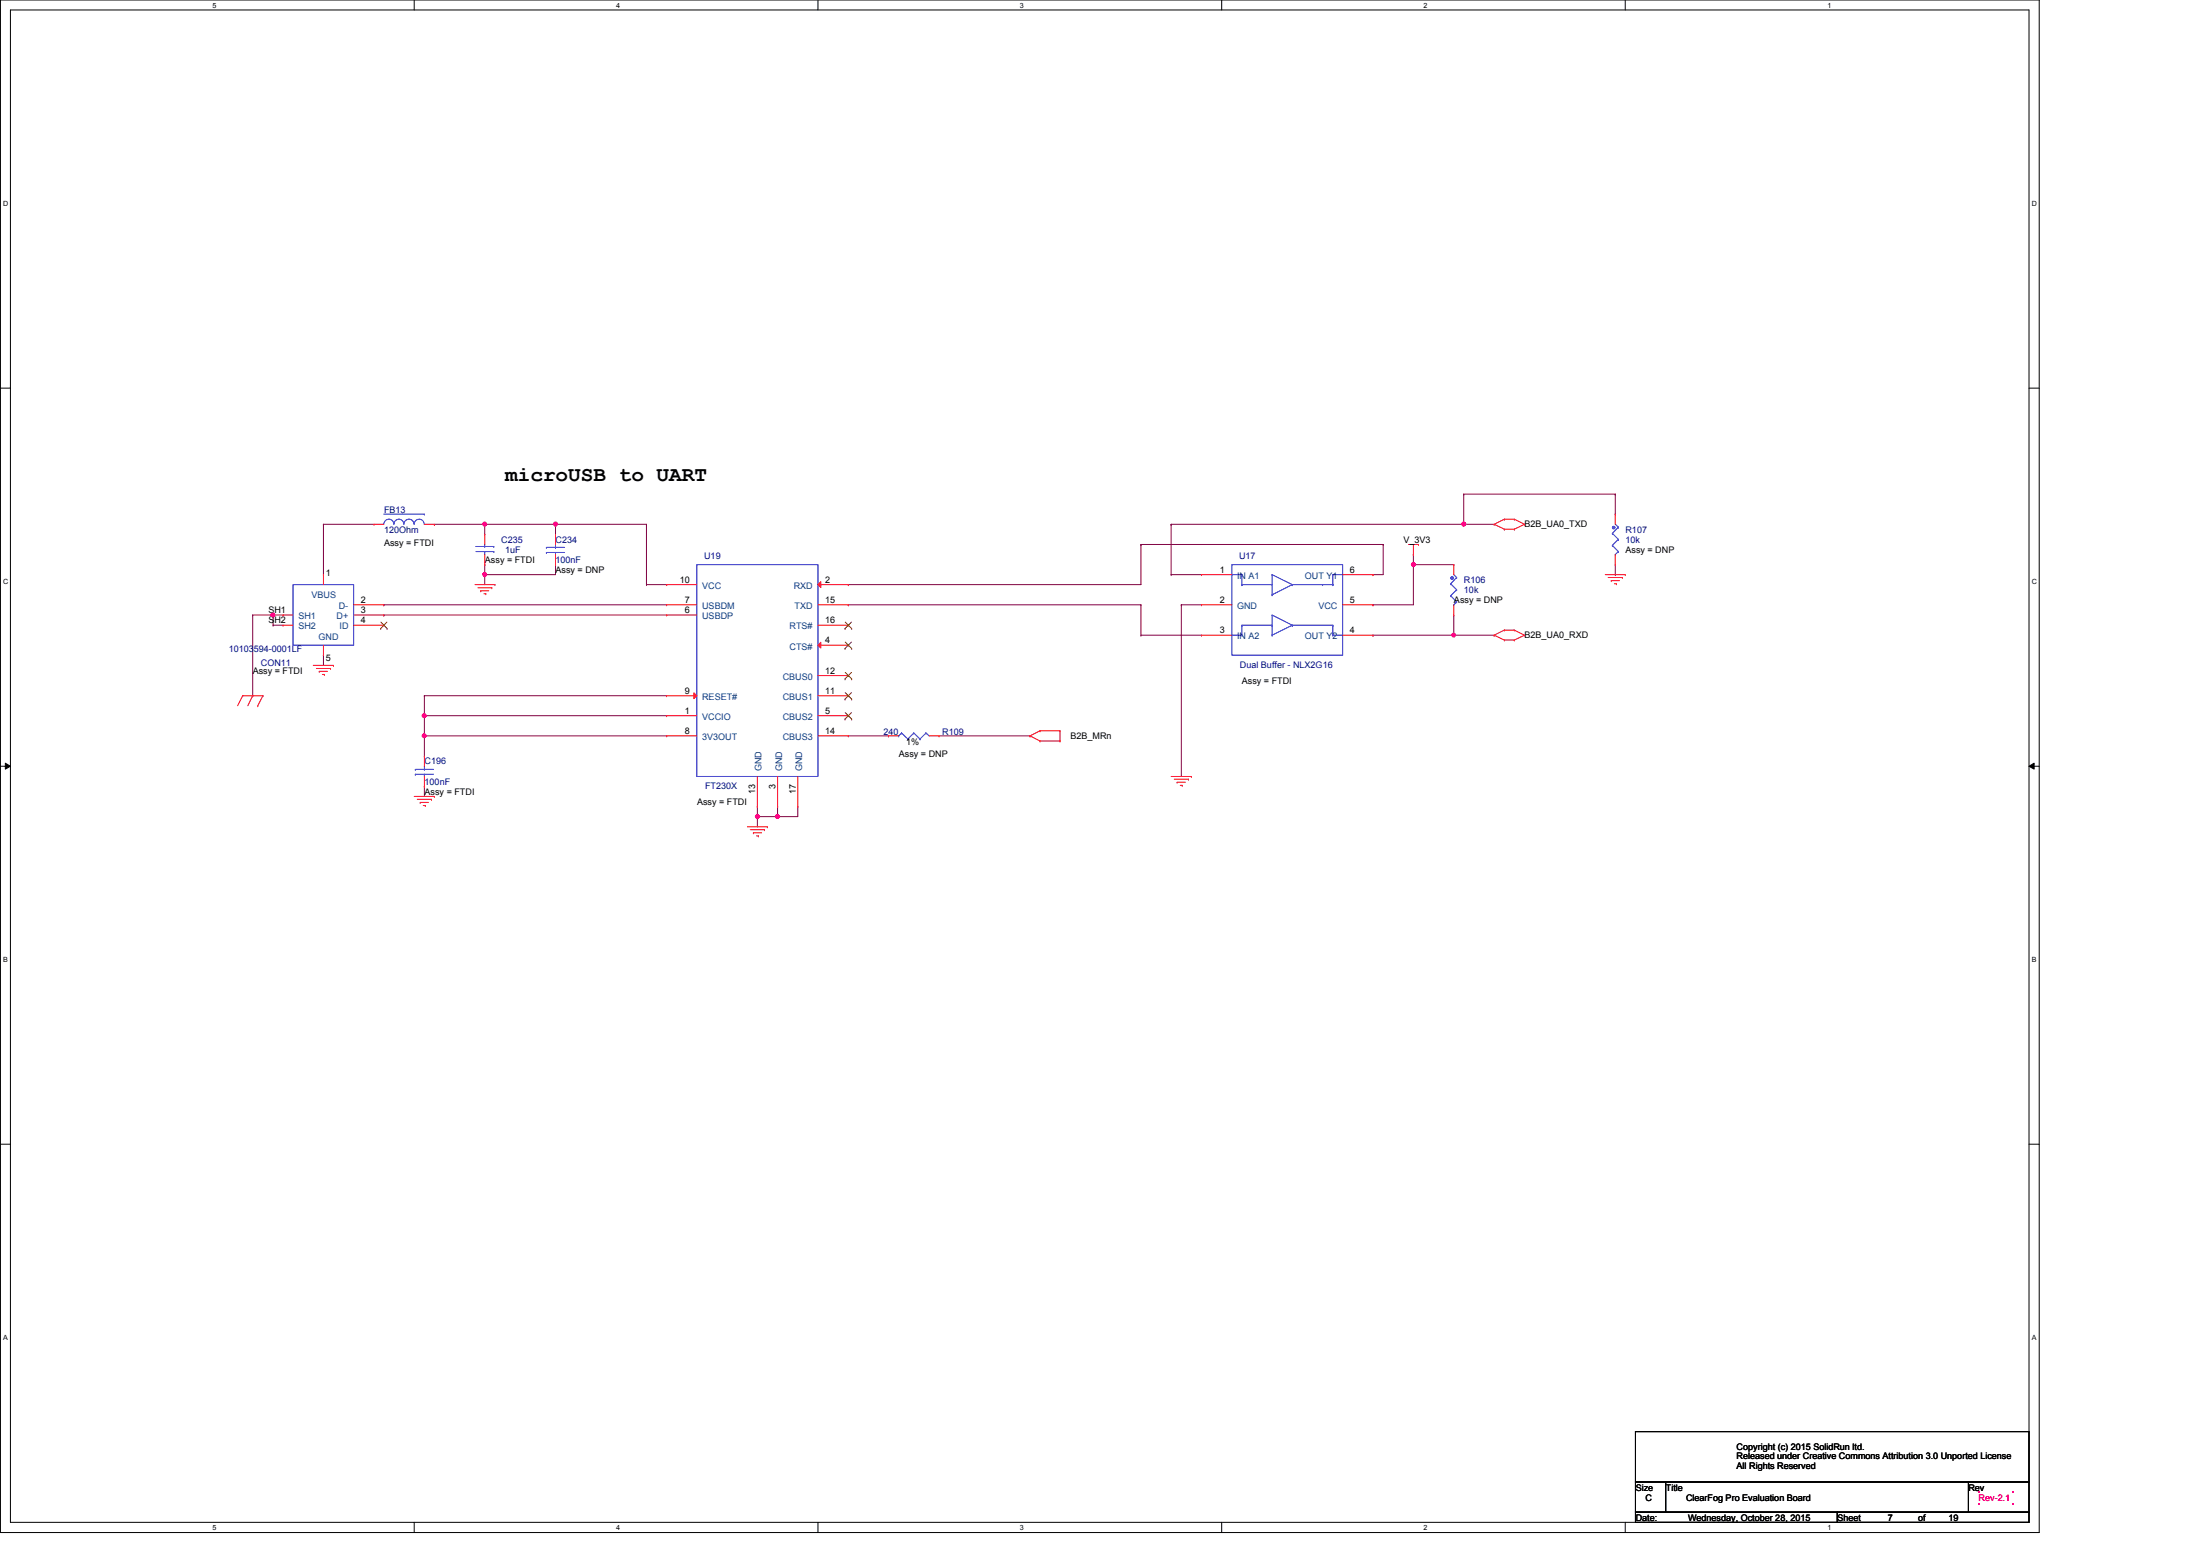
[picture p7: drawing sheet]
<svg xmlns="http://www.w3.org/2000/svg" width="420mm" height="297mm" viewBox="0 0 420 297" stroke-linecap="round" stroke-linejoin="round" font-family="sans-serif">
<path d="M.1 0h389v292.5h-389zM2 1.9h385.2v288.7h-385.2z" fill="none" stroke="#000" stroke-width=".19"/>
<g fill="#fff">
<path d="M40.6 .2h.7v1.5h-.7z"/>
<path d="M40.6 290.8h.7v1.5h-.7z"/>
</g>
<path d="M79 0v1.9M79 290.6v1.9" fill="none" stroke="#000" stroke-width=".19"/>
<g fill="#fff">
<path d="M117.6 .2h.8v1.5h-.8z"/>
<path d="M117.6 290.8h.8v1.5h-.8z"/>
</g>
<path d="M156.1 0v1.9M156.1 290.6v1.9" fill="none" stroke="#000" stroke-width=".19"/>
<g fill="#fff">
<path d="M194.6 .2h.8v1.5h-.8z"/>
<path d="M194.6 290.8h.8v1.5h-.8z"/>
</g>
<path d="M233.1 0v1.9M233.1 290.6v1.9" fill="none" stroke="#000" stroke-width=".19"/>
<g fill="#fff">
<path d="M271.7 .2h.7v1.5h-.7z"/>
<path d="M271.7 290.8h.7v1.5h-.7z"/>
</g>
<path d="M310.1 0v1.9M310.1 290.6v1.9" fill="none" stroke="#000" stroke-width=".19"/>
<g fill="#fff">
<path d="M348.7 .2h.8v1.5h-.8z"/>
<path d="M348.7 290.8h.8v1.5h-.8z"/>
<path d="M.6 38h1v1.5h-1z"/>
<path d="M387.7 38h1v1.5h-1z"/>
<path d="M.6 110.2h1v1.5h-1z"/>
<path d="M387.7 110.2h1v1.5h-1z"/>
</g>
<path d="M.1 74.1h1.9M387.2 74.1h1.9" fill="none" stroke="#000" stroke-width=".19"/>
<g fill="#fff">
<path d="M.6 182.3h.9v1.6h-.9z"/>
<path d="M387.7 182.3h.9v1.6h-.9z"/>
</g>
<path d="M.1 146.3h1.9M1 145.7l1 .6-1 .5zM387.2 146.3l1-.6v1.1zM387.2 146.3h1.9" fill="none" stroke="#000" stroke-width=".19"/>
<path d="M1 145.7l1 .6-1 .5zM387.2 146.3l1-.6v1.1z" fill="#000"/>
<g fill="#fff">
<path d="M.6 254.5h.9v1.5h-.9z"/>
<path d="M387.7 254.5h.9v1.5h-.9z"/>
</g>
<path d="M.1 218.4h1.9M387.2 218.4h1.9" fill="none" stroke="#000" stroke-width=".19"/>
<path d="M123.4 111.6h.1M123.4 111.6h3.8M81 132.8h.1M81 136.6h.1M81 132.8h46.2M81 136.6v3.9M144.5 155.9h.1M144.5 155.9h7.7M148.4 153.9h.1M148.4 155.9h.1M148.4 153.9v2" fill="none" stroke="#800040" stroke-width=".19"/>
<circle cx="148.3" cy="155.8" r=".37" fill="#f0f"/>
<circle cx="148.3" cy="155.8" r=".37" fill="none" stroke="#f0f" stroke-width=".19"/>
<circle cx="144.5" cy="155.8" r=".37" fill="#f0f"/>
<circle cx="144.5" cy="155.8" r=".37" fill="none" stroke="#f0f" stroke-width=".19"/>
<g fill="none" stroke="#800040" stroke-width=".19">
<path d="M52.1 117.4h.1M52.1 117.4h1.9M61.7 100.1h.1M61.7 100.1h9.7M106 100.1h.1M106 100.1h17.4M61.7 125.1h.1M61.7 125.1v1.9M81 150.1h.1M81 140.5h.1M81 150.1v1.9M81 140.5h46.2"/>
<path d="M144.5 155.9h.1M144.5 155.9v1.9"/>
</g>
<circle cx="81" cy="140.4" r=".37" fill="#f0f"/>
<circle cx="81" cy="140.4" r=".37" fill="none" stroke="#f0f" stroke-width=".19"/>
<path d="M52.1 119.3h.1M52.1 119.3h1.9M73.2 117.4h.1M73.2 117.4h54M81 136.6h.1M81 136.6h46.2M81 140.5h.1M81 140.5v3.8" fill="none" stroke="#800040" stroke-width=".19"/>
<circle cx="80.9" cy="136.6" r=".37" fill="#f0f"/>
<circle cx="80.9" cy="136.6" r=".37" fill="none" stroke="#f0f" stroke-width=".19"/>
<path d="M48.2 117.4h.1M48.2 117.4h3.9M52.1 117.4h.1M52.1 117.4v1.9M73.2 115.4h.1M73.2 115.4h54M123.4 100.1h.1M123.4 100.1v11.5M81 132.8h.1M81 132.8v3.8" fill="none" stroke="#800040" stroke-width=".19"/>
<circle cx="52.1" cy="117.4" r=".37" fill="#f0f"/>
<circle cx="52.1" cy="117.4" r=".37" fill="none" stroke="#f0f" stroke-width=".19"/>
<path d="M48.2 117.4v15.4M92.5 100.1h.1M92.5 100.1v1.9M92.5 100.1h13.5M48.2 132.8h.1" fill="none" stroke="#800040" stroke-width=".19"/>
<circle cx="106" cy="100" r=".38" fill="#f0f"/>
<circle cx="106" cy="100" r=".38" fill="none" stroke="#f0f" stroke-width=".19"/>
<circle cx="92.5" cy="100" r=".37" fill="#f0f"/>
<circle cx="92.5" cy="100" r=".37" fill="none" stroke="#f0f" stroke-width=".19"/>
<g fill="none" stroke="#800040" stroke-width=".19">
<path d="M61.7 100.1h.1M61.7 100.1v9.6M82.9 100.1h.1M82.9 100.1h9.6M92.5 107.8h.1M92.5 109.7h.1M92.5 107.8v3.8M106 100.1h.1M106 107.8h.1M106 100.1v1.9M106 107.8v1.9h-13.5M144.5 153.9h.1"/>
<path d="M144.5 153.9v2M179.2 140.5h17.4M196.6 140.5h.1"/>
</g>
<circle cx="92.5" cy="109.6" r=".37" fill="#f0f"/>
<circle cx="92.5" cy="109.6" r=".37" fill="none" stroke="#f0f" stroke-width=".19"/>
<g fill="none" stroke="#800040" stroke-width=".19">
<path d="M279.3 94.3h.1M279.3 94.3h28.9M279.3 94.3v5.8M308.2 94.3h.1M217.7 115.4h.1M217.7 115.4v5.8M225.4 115.4h.1M225.4 115.4h3.9M225.4 115.4v32.8M269.7 107.8h7.7M277.4 107.8h.1M279.3 100.1h.1"/>
<path d="M279.3 100.1h5.8M217.7 121.2h.1M217.7 121.2h11.6M262 121.2h.1M262 121.2h23.1M285.1 121.2h.1M152.2 153.9h.1M152.2 153.9v2"/>
</g>
<circle cx="277.4" cy="121.2" r=".36" fill="#f0f"/>
<circle cx="277.4" cy="121.2" r=".36" fill="none" stroke="#f0f" stroke-width=".19"/>
<path d="M269.7 107.8h.1M269.7 107.8v7.6" fill="none" stroke="#800040" stroke-width=".19"/>
<circle cx="269.7" cy="107.8" r=".37" fill="#f0f"/>
<circle cx="269.7" cy="107.8" r=".37" fill="none" stroke="#f0f" stroke-width=".19"/>
<path d="M161.9 115.4h.1M161.9 115.4h55.8M223.5 100.1h.1M223.5 109.7h.1M223.5 109.7h5.8M223.5 100.1v9.6M223.5 100.1h55.8M262 115.4h.1M262 109.7h.1M262 115.4h7.7M263.9 103.9h.1M263.9 103.9v5.8h-1.9" fill="none" stroke="#800040" stroke-width=".19"/>
<circle cx="279.3" cy="100" r=".38" fill="#f0f"/>
<circle cx="279.3" cy="100" r=".38" fill="none" stroke="#f0f" stroke-width=".19"/>
<g fill="none" stroke="#800040" stroke-width=".19">
<path d="M308.2 94.3h.1M308.2 94.3v3.8M161.9 111.6h.1M217.7 103.9h.1M217.7 103.9h46.2M217.7 103.9v7.7h-55.8M269.7 105.8h.1M269.7 105.8v2M277.4 117.4h.1M277.4 117.4v3.8M308.2 109.7h.1M308.2 107.8v1.9"/>
<path d="M161.9 140.5h7.6M169.5 140.5h.1"/>
</g>
<g fill="none" stroke="#f00" stroke-width=".19">
<path d="M287.1 99.1h.1M287.1 99.1h1.9M287.1 99.1l-2 1M289 99.1h.1M289 99.1l1.9 1M90.6 111.6h3.8M91.2 112.2h2.7M91.7 112.8h.1M91.7 112.8h1.6M92.3 113.3h.4M92.7 113.3h.1M93.9 112.2h.1"/>
<path d="M94.4 111.6h.1M268.8 103.9h1.9M269.7 105.8h.1M269.7 103.9v1.9M270.7 103.9h.1M285.1 100.1h.1M285.1 100.1l2 .9M287.1 101h.1M287.1 101h1.9M289 101h.1M290.9 100.1h.1M290.9 100.1l-1.9 .9"/>
<path d="M306.3 109.7h3.8M306.9 110.2h2.7M307.5 110.8h.1M307.5 110.8h1.5M308.1 111.4h.3M308.4 111.4h.1M309.6 110.2h.1M310.1 109.7h.1M46.3 132.8h.1M46.3 132.8l-1 1.9M46.3 132.8h3.9M48.2 132.8h.1"/>
<path d="M48.2 132.8l-.9 1.9M49.2 134.7h.1M50.2 132.8h.1M50.2 132.8l-1 1.9M59.8 127h3.8M60.4 127.6h2.7M60.9 128.1h.1M60.9 128.1h1.6M61.5 128.7h.4M61.9 128.7h.1M63.1 127.6h.1M63.6 127h.1"/>
<path d="M198.5 139.5h.1M198.5 139.5h3.8M198.5 139.5l-1.9 1M202.3 139.5h.1M202.3 139.5v1.9M285.1 121.2h.1M285.1 121.2l2 1M287.1 120.3h.1M287.1 122.2h.1M287.1 120.3h1.9M287.1 120.3l-2 .9M287.1 122.2h1.9"/>
<path d="M289 120.3h.1M289 122.2h.1M289 120.3l1.9 .9M290.9 121.2h.1M290.9 121.2l-1.9 1M79 152h3.9M79.6 152.6h2.7M80.2 153.2h.1M80.2 153.2h1.5M80.8 153.8h.4M81.2 153.8h.1M82.3 152.6h.1"/>
<path d="M82.9 152h.1M142.6 157.8h3.8M143.2 158.4h2.7M143.8 159h.1M143.8 159h1.5M144.4 159.6h.3M144.7 159.6h.1M145.9 158.4h.1M146.4 157.8h.1M196.6 140.5h.1M196.6 140.5l1.9 .9M198.5 141.4h.1"/>
<path d="M198.5 141.4h3.8M202.3 141.4h.1M223.5 148.2h3.8M224.1 148.7h2.7M224.6 149.3h.1M224.6 149.3h1.6M225.2 149.9h.4M225.6 149.9h.1M226.8 148.7h.1M227.3 148.2h.1"/>
</g>
<path d="M312.1 273.3h75.1v9.6h-75.1zM312.1 282.9h5.7v5.7h-5.7zM312.1 288.6h38.5v2h-38.5zM317.8 282.9h57.8v5.7h-57.8zM350.6 288.6h36.6v2h-36.6zM375.6 282.9h11.6v5.7h-11.6z" fill="none" stroke="#000" stroke-width=".19"/>
<g fill="#f0f">
<path d="M377.4 284.6h.3v.4h-.3z"/>
<path d="M384 284.6h.3v.4h-.3z"/>
<path d="M384 287h.3v.3h-.3z"/>
<path d="M377.4 287h.3v.3h-.3z"/>
</g>
<path d="M312.1 273.3h75.1v9.6h-75.1zM312.1 282.9h5.7v5.7h-5.7zM312.1 288.6h38.5v2h-38.5zM317.8 282.9h57.8v5.7h-57.8zM350.6 288.6h36.6v2h-36.6zM375.6 282.9h11.6v5.7h-11.6z" fill="none" stroke="#000" stroke-width=".19"/>
<g fill="#f0f">
<path d="M377.4 284.6h.3v.4h-.3z"/>
<path d="M384 284.6h.3v.4h-.3z"/>
<path d="M384 287h.3v.3h-.3z"/>
<path d="M377.4 287h.3v.3h-.3z"/>
</g>
<path d="M312.1 273.3h75.1v9.6h-75.1zM312.1 282.9h5.7v5.7h-5.7zM312.1 288.6h38.5v2h-38.5zM317.8 282.9h57.8v5.7h-57.8zM350.6 288.6h36.6v2h-36.6zM375.6 282.9h11.6v5.7h-11.6z" fill="none" stroke="#000" stroke-width=".19"/>
<g fill="#f0f">
<path d="M377.4 284.6h.3v.4h-.3z"/>
<path d="M384 284.6h.3v.4h-.3z"/>
<path d="M384 287h.3v.3h-.3z"/>
<path d="M377.4 287h.3v.3h-.3z"/>
</g>
<g fill="none" stroke="#00f" stroke-width=".19">
<path d="M55.9 111.6h11.6v11.5h-11.6zM90.8 105.3h3.4M90.8 104.3h3.4M92.5 104.3h.1M92.5 105.3h.1M92.5 103.9v.4M92.5 105.3v.5M94.2 105.3h.1M94.2 104.3h.1M104.3 104.5h.1M104.3 105.5h.1M104.3 104.5h3.4"/>
<path d="M104.3 105.5h3.4M106 105.5h.1M106 104.5h.1M106 103.9v.6M106 105.5v.3M235.1 107.8h21.1v17.3h-21.1zM235.1 109.7h1.9M237 111.6h.1M237 109.7h.1M237 119.3h.1M237 109.7v1.9M237 119.3v1.9"/>
<path d="M237 111.6h5.7M237 119.3h5.7M242.7 113.5h.1M242.7 119.3h.1M246.6 111.6h.1M246.6 119.3h.1M246.6 111.6h7.7M246.6 111.6l-3.9-1.9v3.8M246.6 119.3l-3.9-1.9v3.8M246.6 111.6l-3.9 1.9M246.6 119.3l-3.9 1.9M246.6 119.3h7.7"/>
<path d="M252.4 111.6h.1M254.3 111.6h.1M254.3 119.3h.1M254.3 119.3v1.9M256.2 109.7h.1M256.2 109.7h-1.9v1.9M276.8 111.4h.1M276.8 113.7h.1M276.8 111.4l1.2 1.2M276.8 113.7l1.2 1.2M277.4 115.4h.1M277.4 109.7l.6 .5"/>
<path d="M278 110.2h.1M278 112.6h.1M278 114.9h.1M278 110.2l-1.2 1.2M278 112.6l-1.2 1.1M278 114.9l-.6 .5M172 139.9h.1M172 139.9l1.2 1.2M172 139.9l-.5 .6M174.4 139.9h.1M174.4 139.9l1.2 1.2M174.4 139.9l-1.2 1.2"/>
<path d="M176.7 139.9h.1M176.7 139.9l.6 .6M176.7 139.9l-1.1 1.2M235.1 121.2h1.9M237 121.2h.1M242.7 121.2h.1M254.3 121.2h.1M254.3 121.2h1.9M256.2 121.2h.1M171.5 140.5h.1M173.2 141.1h.1M175.6 141.1h.1"/>
</g>
<g fill="none" stroke="#f00" stroke-width=".19">
<path d="M54 119.3h.1M54 117.4h.1M54 117.4h1.9M54 119.3h1.9M61.7 109.7h.1M61.7 109.7v1.9M67.5 115.4h5.7M67.5 117.4h5.7M67.5 119.3h5.7M73.2 115.4h.1M73.2 117.4h.1M73.2 119.3h.1"/>
<path d="M92.5 102h.1M92.5 107.8h.1M92.5 102v1.9M92.5 105.8v2M106 107.8h.1M106 102h.1M106 102v1.9M106 105.8v2M229.3 109.7h.1M229.3 115.4h.1M229.3 115.4h5.8M229.3 109.7h5.8"/>
<path d="M256.2 115.4h5.8M256.2 109.7h5.8M262 115.4h.1M262 109.7h.1M61.7 125.1h.1M61.7 123.1v2M229.3 121.2h.1M229.3 121.2h5.8M256.2 121.2h5.8M262 121.2h.1M169.5 140.5h.1M169.5 140.5h2"/>
<path d="M177.3 140.5h1.9M179.2 140.5h.1"/>
</g>
<path d="M72.6 120h.1M72.7 118.7l1.2 1.3M73.8 118.7l-1.2 1.3M73.9 120h.1" fill="none" stroke="#804000" stroke-width=".19"/>
<circle cx="277.1" cy="110.3" r=".26" fill="#00f"/>
<g fill="none" stroke="#00f" stroke-width=".19">
<path d="M73.2 98.1h7.8M81 98.1h.1M73.2 100.1a.98 .98 0 0 1 1-1 .92 .92 0 0 1 .9 1M75.2 100.1a.93 .93 0 0 1 .9-1 .93 .93 0 0 1 .9 1M77.1 100.1a.95 .95 0 0 1 .9-1 .95 .95 0 0 1 1 1M79 100.1a.95 .95 0 0 1 1-1 .95 .95 0 0 1 .9 1M307.7 101.8h.1M307.7 104.1h.1M307.7 101.8l1.1 1.2M307.7 104.1l1.1 1.2M308.2 105.8h.1M308.2 100.1l.6 .5"/>
<path d="M308.8 100.6h.1M308.8 103h.1M308.8 105.3h.1M308.8 100.6l-1.1 1.2M308.8 103l-1.1 1.1M308.8 105.3l-.6 .5M79.2 146.9h.1M79.2 147.8h.1M79.2 146.9h3.5M79.2 147.8h3.5M81 147.8h.1M81 146.9h.1"/>
<path d="M81 146.3v.6M81 147.8v.4"/>
<circle cx="277.1" cy="110.3" r=".26"/>
</g>
<path d="M71.4 100.1h.1M71.4 100.1h1.8M81 100.1h1.9M82.9 100.1h.1M277.4 107.8h.1M277.4 117.4h.1M277.4 107.8v1.9M277.4 115.4v2M81 150.1h.1M81 144.3h.1M81 144.3v2M81 148.2v1.9" fill="none" stroke="#f00" stroke-width=".19"/>
<circle cx="307.9" cy="100.7" r=".26" fill="#00f"/>
<g fill="none" stroke="#00f" stroke-width=".19">
<path d="M133 107.8h23.1v40.4h-23.1z"/>
<circle cx="307.9" cy="100.7" r=".26"/>
</g>
<path d="M308.2 98.1h.1M308.2 98.1v2M308.2 107.8h.1M308.2 105.8v2M127.2 136.6h.1M127.2 136.6h5.8" fill="none" stroke="#f00" stroke-width=".19"/>
<path d="M156.1 111.6l.5-.6v1.1z" fill="#f00"/>
<path d="M156.1 111.6l.5-.6v1.1zM156.1 111.6h5.8M161.9 111.6h.1M148.4 153.9h.1M148.4 148.2v5.7" fill="none" stroke="#f00" stroke-width=".19"/>
<path d="M156.1 123.1l.5-.5v1.1z" fill="#f00"/>
<path d="M127.2 117.4h.1M127.2 115.4h.1M127.2 117.4h5.8M127.2 115.4h5.8M156.1 123.1l.5-.5v1.1zM156.1 123.1h5.8M156.1 136.6h5.8M161.9 123.1h.1M161.9 136.6h.1M127.2 140.5h.1M127.2 140.5h5.8" fill="none" stroke="#f00" stroke-width=".19"/>
<path d="M161.2 123.8h.1M161.2 137.2h.1M161.3 122.6l1.2 1.2M161.3 136l1.2 1.2M162.5 122.6l-1.3 1.2M162.5 136l-1.3 1.2M162.5 123.8h.1M162.5 137.2h.1" fill="none" stroke="#804000" stroke-width=".19"/>
<path d="M132.4 132.2l.6 .6-.6 .5z" fill="#f00"/>
<g fill="none" stroke="#f00" stroke-width=".19">
<path d="M127.2 111.6h.1M127.2 111.6h5.8M156.1 115.4h5.8M156.1 119.3h5.8M161.9 115.4h.1M161.9 119.3h.1M127.2 132.8h.1M127.2 132.8h5.8M132.4 132.2l.6 .6-.6 .5zM156.1 132.8h5.8M156.1 128.9h5.8M161.9 132.8h.1"/>
<path d="M161.9 128.9h.1M144.5 153.9h.1M144.5 148.2v5.7M152.2 153.9h.1M152.2 148.2v5.7M156.1 140.5h5.8M161.9 140.5h.1"/>
</g>
<path d="M161.2 120h.1M161.3 118.7l1.2 1.3M162.5 118.7l-1.3 1.3M162.5 120h.1M161.2 133.4h.1M161.2 129.6h.1M161.3 132.2l1.2 1.2M161.3 128.4l1.2 1.2M162.5 132.2l-1.3 1.2M162.5 128.4l-1.3 1.2M162.5 133.4h.1M162.5 129.6h.1" fill="none" stroke="#804000" stroke-width=".19"/>
<circle cx="148.3" cy="155.8" r=".37" fill="#f0f"/>
<circle cx="148.3" cy="155.8" r=".37" fill="none" stroke="#f0f" stroke-width=".19"/>
<circle cx="144.5" cy="155.8" r=".37" fill="#f0f"/>
<circle cx="144.5" cy="155.8" r=".37" fill="none" stroke="#f0f" stroke-width=".19"/>
<circle cx="81" cy="140.4" r=".37" fill="#f0f"/>
<circle cx="81" cy="140.4" r=".37" fill="none" stroke="#f0f" stroke-width=".19"/>
<circle cx="80.9" cy="136.6" r=".37" fill="#f0f"/>
<circle cx="80.9" cy="136.6" r=".37" fill="none" stroke="#f0f" stroke-width=".19"/>
<circle cx="52.1" cy="117.4" r=".37" fill="#f0f"/>
<circle cx="52.1" cy="117.4" r=".37" fill="none" stroke="#f0f" stroke-width=".19"/>
<circle cx="106" cy="100" r=".38" fill="#f0f"/>
<circle cx="106" cy="100" r=".38" fill="none" stroke="#f0f" stroke-width=".19"/>
<circle cx="92.5" cy="100" r=".37" fill="#f0f"/>
<circle cx="92.5" cy="100" r=".37" fill="none" stroke="#f0f" stroke-width=".19"/>
<circle cx="92.5" cy="109.6" r=".37" fill="#f0f"/>
<circle cx="92.5" cy="109.6" r=".37" fill="none" stroke="#f0f" stroke-width=".19"/>
<circle cx="277.4" cy="121.2" r=".36" fill="#f0f"/>
<circle cx="277.4" cy="121.2" r=".36" fill="none" stroke="#f0f" stroke-width=".19"/>
<circle cx="269.7" cy="107.8" r=".37" fill="#f0f"/>
<circle cx="269.7" cy="107.8" r=".37" fill="none" stroke="#f0f" stroke-width=".19"/>
<circle cx="279.3" cy="100" r=".38" fill="#f0f"/>
<circle cx="279.3" cy="100" r=".38" fill="none" stroke="#f0f" stroke-width=".19"/>
<text font-size="4" x="96.4" y="91.9">microUSB to UART</text>
<g font-size="1.7" fill="#000080">
<text x="73.3" y="97.8">FB13</text>
<text x="73.3" y="101.7">120Ohm</text>
<text x="310.2" y="101.7">R107</text>
<text x="95.6" y="103.6">C235</text>
<text x="96.4" y="105.5">1uF</text>
<text x="106" y="103.6">C234</text>
<text x="106" y="107.4">100nF</text>
<text x="134.4" y="106.7">U19</text>
<text x="236.4" y="106.7">U17</text>
<text x="310.2" y="103.6">10k</text>
<text x="279.4" y="111.3">R106</text>
<text x="279.4" y="113.2">10k</text>
<text x="43.6" y="124.4">10103594-0001LF</text>
<text x="49.8" y="127.1">CON11</text>
<text x="236.6" y="127.5">Dual Buffer - NLX2G16</text>
<text x="168.6" y="140.2">240</text>
<text x="179.8" y="140.2">R109</text>
<text x="81" y="145.9">C196</text>
<text x="81" y="149.8">100nF</text>
<text x="134.5" y="150.6">FT230X</text>
</g>
<g font-size="1.7">
<text x="290.9" y="100.5">B2B_UA0_TXD</text>
<text x="73.3" y="104.2">Assy = FTDI</text>
<text x="92.5" y="107.4">Assy = FTDI</text>
<text x="267.8" y="103.6">V_3V3</text>
<text x="310.2" y="105.5">Assy = DNP</text>
<text x="62.2" y="109.9">1</text>
<text x="106" y="109.4">Assy = DNP</text>
<text x="129.7" y="111.2">10</text>
<text x="157.4" y="111.2">2</text>
<text x="232.7" y="109.3">1</text>
<text x="257.6" y="109.3">6</text>
<text x="51.2" y="118.9">SH2</text>
<text x="51.2" y="117">SH1</text>
<text x="68.8" y="115.1">2</text>
<text x="68.8" y="117">3</text>
<text x="68.8" y="118.9">4</text>
<text x="130.7" y="117">6</text>
<text x="130.7" y="115.1">7</text>
<text x="157.4" y="115.1">15</text>
<text x="157.4" y="118.9">16</text>
<text x="232.7" y="115.1">2</text>
<text x="257.6" y="115.1">5</text>
<text x="277.5" y="115.2">Assy = DNP</text>
<text x="157.4" y="122.8">4</text>
<text x="232.7" y="120.8">3</text>
<text x="257.6" y="120.8">4</text>
<text x="290.9" y="121.7">B2B_UA0_RXD</text>
<text x="48.2" y="128.7">Assy = FTDI</text>
<text x="62.2" y="126.2">5</text>
<text x="157.4" y="128.6">12</text>
<text x="237" y="130.6">Assy = FTDI</text>
<text x="130.7" y="136.2">1</text>
<text x="130.7" y="132.4">9</text>
<text x="157.4" y="136.2">5</text>
<text x="157.4" y="132.4">11</text>
<text x="130.7" y="140.1">8</text>
<text x="157.4" y="140.1">14</text>
<text x="172.9" y="142.1">1%</text>
<text x="204.3" y="141">B2B_MRn</text>
<text x="171.5" y="144.6">Assy = DNP</text>
<text x="81" y="151.7">Assy = FTDI</text>
<text x="133" y="153.7">Assy = FTDI</text>
<text x="144.1" y="151.5" transform="rotate(-90 144.1 151.5)">13</text>
<text x="148" y="150.5" transform="rotate(-90 148 150.5)">3</text>
<text x="151.8" y="151.5" transform="rotate(-90 151.8 151.5)">17</text>
<text x="331.4" y="276.8">Copyright (c) 2015 SolidRun ltd.</text>
<text x="331.4" y="278.6">Released under Creative Commons Attribution 3.0 Unported License</text>
<text x="331.4" y="280.3">All Rights Reserved</text>
<text x="312.1" y="284.5">Size</text>
<text x="314" y="286.4">C</text>
<text x="317.9" y="284.5">Title</text>
<text x="321.7" y="286.4">ClearFog Pro Evaluation Board</text>
<text x="375.6" y="284.5">Rev</text>
<text x="312.1" y="290.3">Date:</text>
<text x="322.1" y="290.3">Wednesday, October 28, 2015</text>
<text x="350.6" y="290.3">Sheet</text>
<text x="360.3" y="290.3">7</text>
<text x="366" y="290.3">of</text>
<text x="371.8" y="290.3">19</text>
</g>
<g font-size="1.7" fill="#004080">
<text x="134" y="112.4">VCC</text>
<text x="151.5" y="112.4">RXD</text>
<text x="236.1" y="110.5">IN A1</text>
<text x="249" y="110.5">OUT Y1</text>
<text x="56.9" y="118.2">SH1</text>
<text x="59.4" y="114.2">VBUS</text>
<text x="64.2" y="118.2">D+</text>
<text x="64.6" y="116.3">D-</text>
<text x="134" y="118.2">USBDP</text>
<text x="134" y="116.3">USBDM</text>
<text x="151.6" y="116.3">TXD</text>
<text x="236.1" y="116.3">GND</text>
<text x="251.6" y="116.3">VCC</text>
<text x="56.9" y="120.1">SH2</text>
<text x="60.8" y="122.2">GND</text>
<text x="64.8" y="120.1">ID</text>
<text x="150.7" y="124">CTS#</text>
<text x="150.7" y="120.1">RTS#</text>
<text x="236.1" y="122">IN A2</text>
<text x="249" y="122">OUT Y2</text>
<text x="149.4" y="129.8">CBUS0</text>
<text x="134" y="137.5">VCCIO</text>
<text x="134" y="133.6">RESET#</text>
<text x="149.4" y="137.5">CBUS2</text>
<text x="149.4" y="133.6">CBUS1</text>
<text x="134" y="141.3">3V3OUT</text>
<text x="149.4" y="141.3">CBUS3</text>
<text x="145.3" y="147.2" transform="rotate(-90 145.3 147.2)">GND</text>
<text x="149.2" y="147.2" transform="rotate(-90 149.2 147.2)">GND</text>
<text x="153.1" y="147.2" transform="rotate(-90 153.1 147.2)">GND</text>
</g>
<text font-size="1.7" fill="#f0f" x="377.6" y="286.4">Rev-2.1</text>
<g font-size="1.4">
<text x="40.6" y="1.4">5</text>
<text x="117.6" y="1.4">4</text>
<text x="194.6" y="1.4">3</text>
<text x="271.7" y="1.4">2</text>
<text x="348.7" y="1.4">1</text>
<text x=".6" y="39.2">D</text>
<text x="387.7" y="39.2">D</text>
<text x=".6" y="111.4">C</text>
<text x="387.7" y="111.4">C</text>
<text x=".6" y="183.6">B</text>
<text x="387.7" y="183.6">B</text>
<text x=".6" y="255.7">A</text>
<text x="387.7" y="255.7">A</text>
<text x="40.6" y="292">5</text>
<text x="117.6" y="292">4</text>
<text x="194.6" y="292">3</text>
<text x="271.7" y="292">2</text>
<text x="348.7" y="292">1</text>
</g>
</svg>
